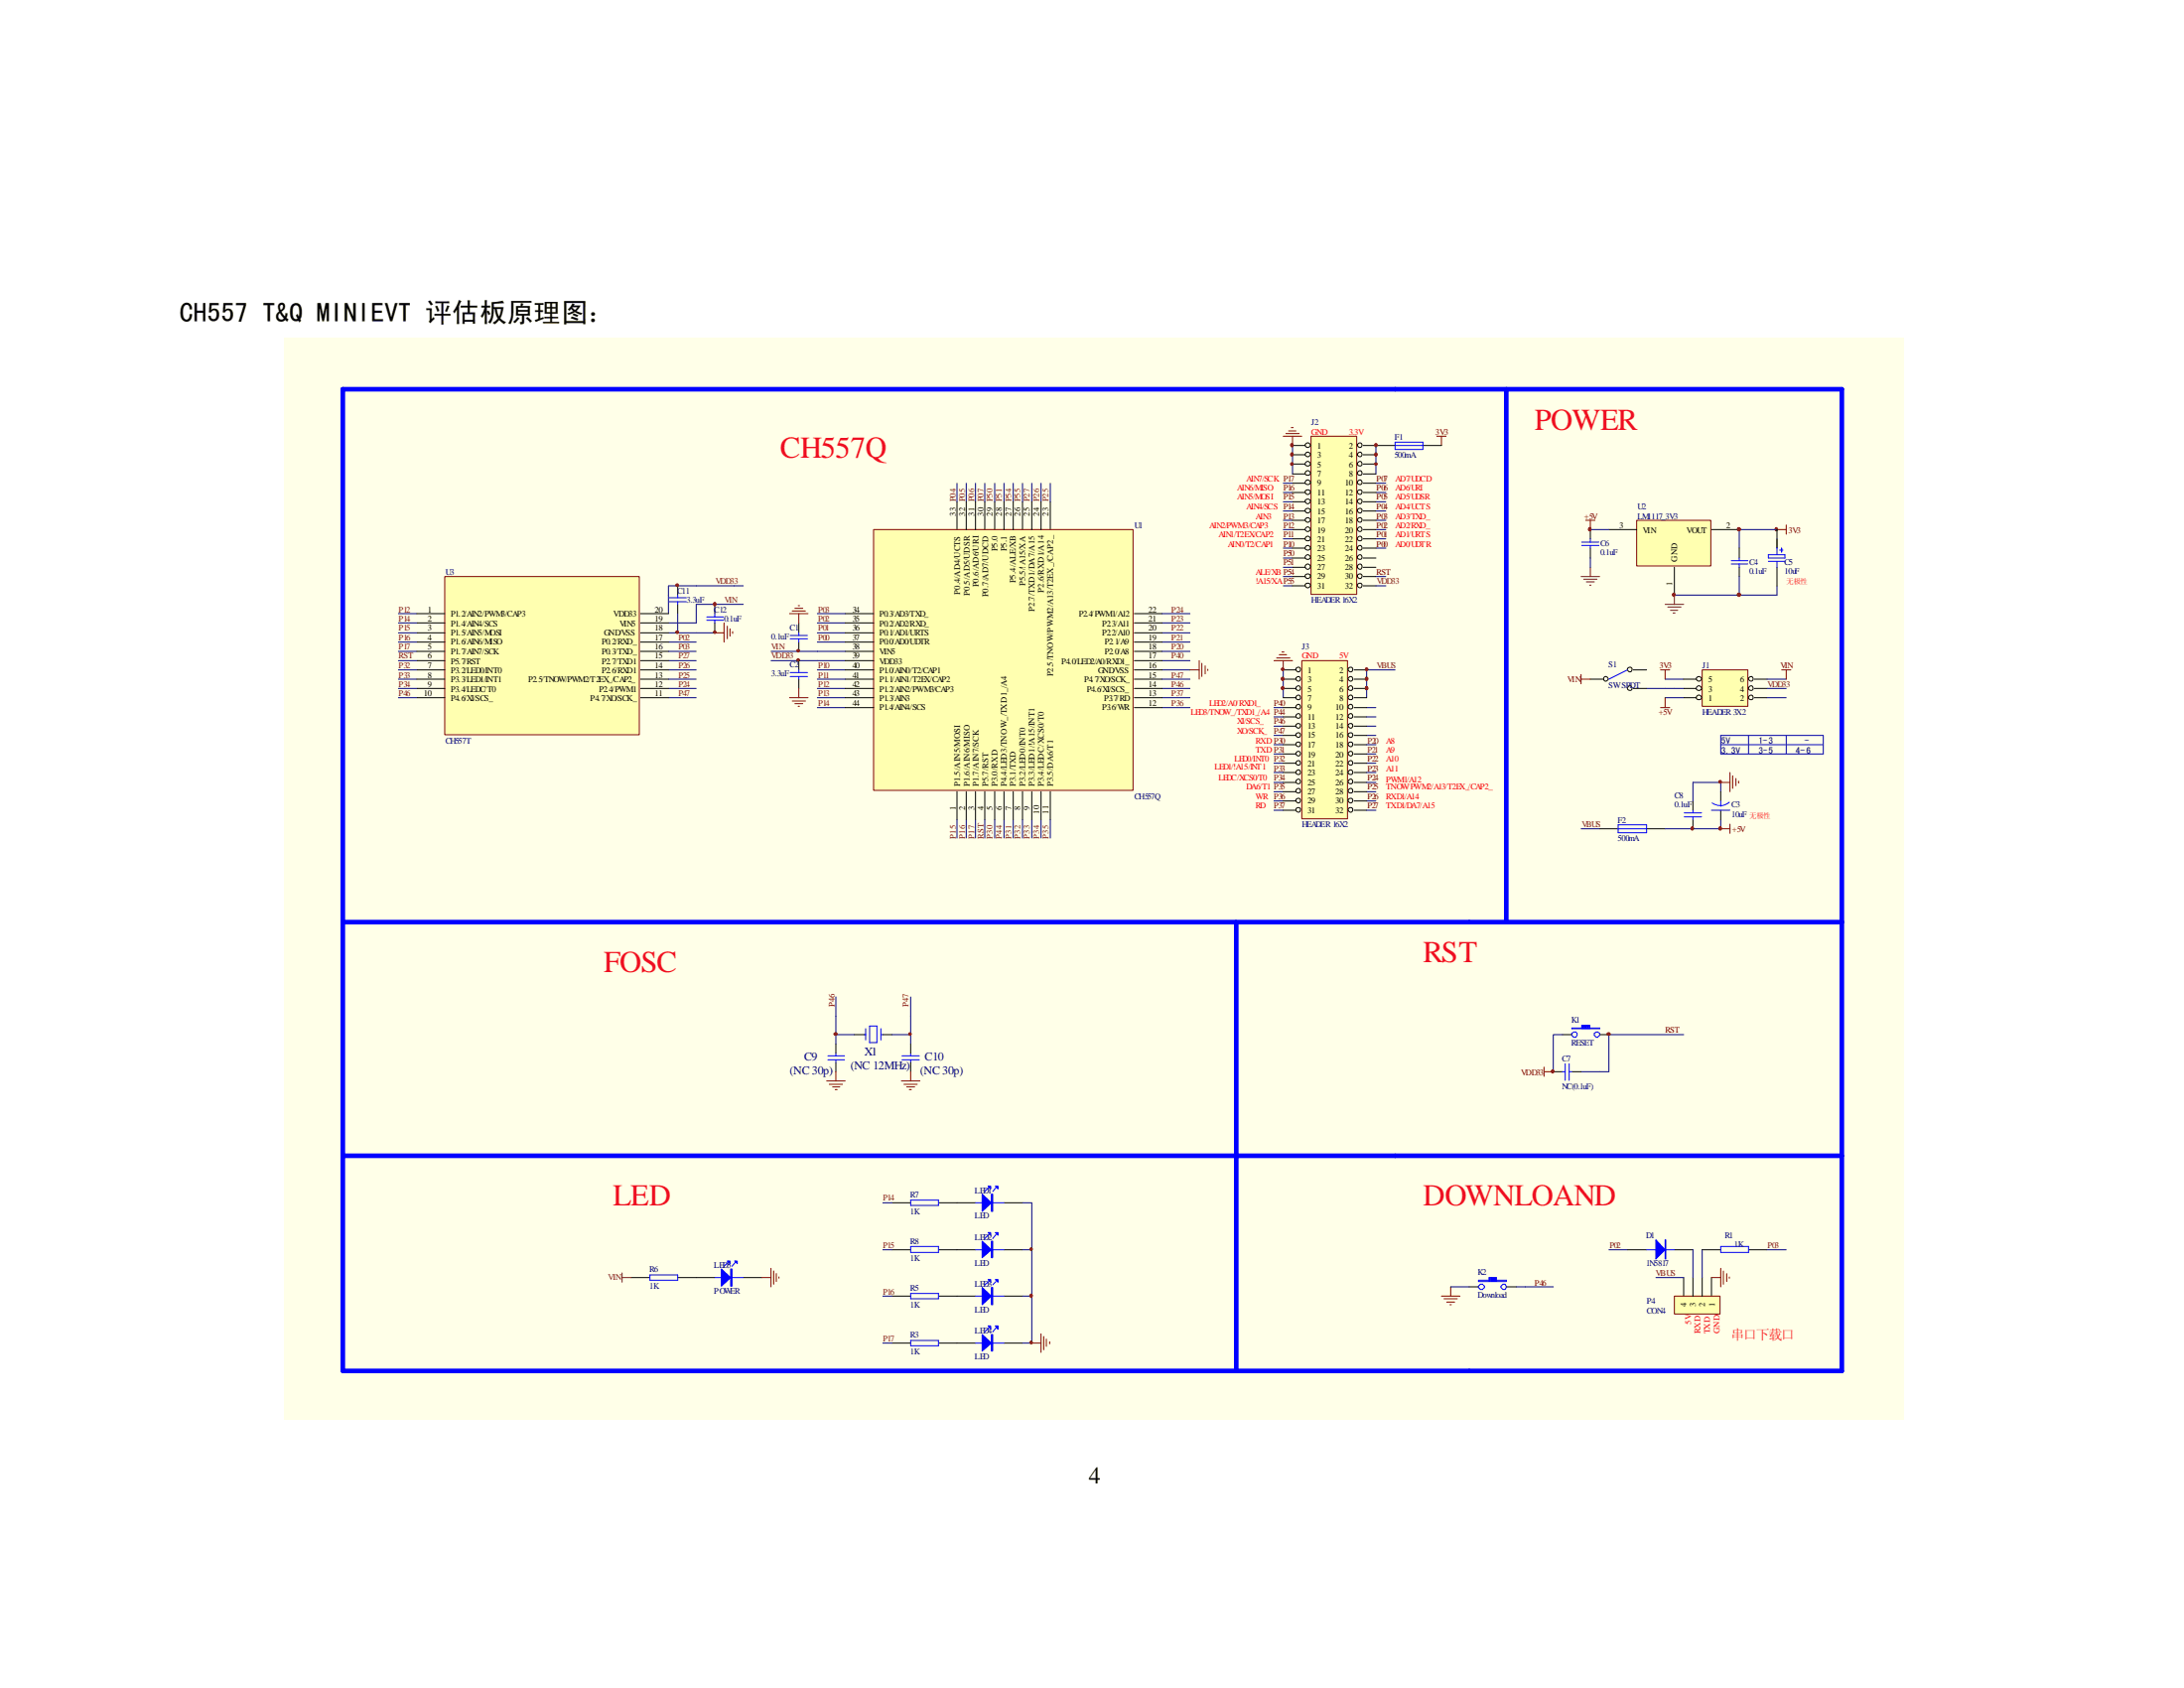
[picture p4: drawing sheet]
<svg xmlns="http://www.w3.org/2000/svg" width="279mm" height="216mm" viewBox="0 0 279 216" stroke-linecap="round" stroke-linejoin="round" font-family="sans-serif">
<path d="M36.4 43.1h207.2v138.5h-207.2z" fill-rule="evenodd" fill="#ffffe8"/>
<g fill="none" stroke="#000080" stroke-width=".13">
<path d="M104.6 78.5h3.5M104.6 79.7h3.5M122.4 61.8v2.4M123.6 61.8v2.4M124.8 61.8v2.4M126 61.8v2.4M127.3 61.8v2.4M128.4 61.8v2.4M129.6 61.8v2.4M130.8 61.8v2.4M132 61.8v2.4M133.2 61.8v2.4"/>
<path d="M134.4 61.8v2.4M148.7 78.5h3.5M148.7 79.7h3.5M98.6 84.5h9.5M98.6 83.3h9.5M104.6 88.1h3.5M104.6 85.7h3.5M104.6 80.9h3.5M104.6 82.1h3.5M104.6 86.9h3.5M104.6 89.2h3.5M104.6 90.5h3.5"/>
<path d="M148.7 88.1h3.5M148.7 85.7h3.5M148.7 80.9h3.5M148.7 82.1h3.5M148.7 86.9h3.5M148.7 89.2h3.5M148.7 90.5h3.5M148.7 84.5h3.5M148.7 83.3h3.5M122.4 104.8v2.4M123.6 104.8v2.4M124.8 104.8v2.4"/>
<path d="M126 104.8v2.4M127.3 104.8v2.4M128.4 104.8v2.4M129.6 104.8v2.4M130.8 104.8v2.4M132 104.8v2.4M133.2 104.8v2.4M134.4 104.8v2.4"/>
</g>
<g fill="none" stroke="#000" stroke-width=".13">
<path d="M102.2 79.7v1.2M102.2 82.1v1.2M102.2 84.5v1.2M102.2 86.9v1.2M204.6 106h2.4M210.7 106h2.3M216.6 102.4v1.2M216.6 104.8v1.2M106.9 133.5v1.2M106.9 135.9v1.2M109.3 132.3h1.3M112.9 132.3h1.2"/>
<path d="M116.5 133.5v1.2M116.5 135.9v1.2"/>
</g>
<g fill="none" stroke="#00f" stroke-width=".13">
<path d="M101.1 81.7h2.2M101.1 81.3h2.2M101.1 86.5h2.2M101.1 86h2.2M102.2 80.9v.4M102.2 81.7v.4M102.2 85.7v.3M102.2 86.5v.4M207 105.5h3.7v1h-3.7zM207 106h3.7M215.5 104h2.2M215.5 104.5h2.2"/>
<path d="M216.6 103.6v.4M216.6 104.5v.3M105.9 135.6h2.1M105.9 135h2.1M106.9 134.7v.3M106.9 135.6v.3M110.6 132.3h.1M110.7 131.6v1.4M111.3 131.2h.9v2.1h-.9zM112.7 131.6v1.4M112.7 132.3h.2M115.4 135.6h2.2"/>
<path d="M115.4 135h2.2M116.5 134.7v.3M116.5 135.6v.3"/>
</g>
<g fill="none" stroke="#800000" stroke-width=".13">
<path d="M101 78.5h2.4M101.3 78.1h1.7M101.7 77.8h1M102.1 77.5h.2M102.2 78.5v1.2M202.9 66.5h1.1M203.5 66.5v1.2M101 89.2h2.4M101.3 89.7h1.7M101.7 90h1M102.1 90.3h.2M102.2 88.1v1.1"/>
<path d="M152.2 85.7h1.2M153.4 84.5v2.4M153.8 84.8v1.7M154.2 85.2v1M154.5 85.6v.2M105.7 138.3h2.4M106.1 138.7h1.7M106.5 139h.9M106.8 139.4h.3M106.9 137.1v1.2M115.3 138.3h2.4M115.7 138.7h1.6"/>
<path d="M116 139h1M116.3 139.4h.3M116.5 137.1v1.2"/>
</g>
<path d="M209.4 66.5h9.5v5.9h-9.5z" fill-rule="evenodd" fill="#ffffb0" stroke="#800000" stroke-width=".13"/>
<g fill="none" stroke="#000" stroke-width=".13">
<path d="M203.5 67.7v1.2M203.5 70.1v1.3M205.8 67.7h3.6M214.2 72.6v3.5M218.9 67.7h3.6M222.5 70.1v1.3M222.5 72.6v1.1M198.7 137.1h1.2M199.9 132.3h1.2M201.1 137.1h1.2M204.6 132.3h1.2M114.1 159.9h2.4"/>
<path d="M114.1 153.8h2.4M120.1 159.9h4.7M120.1 153.8h4.7M128.4 159.9h2.4M128.4 153.8h2.4M80.8 163.4h2.3M86.7 163.4h4.7M95.1 163.4h2.4M114.1 171.8h2.4M114.1 165.8h2.4M120.1 171.8h4.7M120.1 165.8h4.7"/>
<path d="M128.4 171.8h2.4M128.4 165.8h2.4"/>
</g>
<g fill="none" stroke="#000080" stroke-width=".13">
<path d="M203.5 67.7h2.3M203.5 71.4v1.2M214.2 76.1h13.1M222.5 73.7v2.4M227.3 67.7h-4.8v2.4M213 89.2h2.4M213 88.1h2.4M213 86.9h2.4M106.9 130v2.3M109.3 132.3h-2.4v1.2M114.1 132.3h2.4v1.2M116.5 130v2.3"/>
<path d="M199.9 132.3h-1.2v4.8M215.4 132.3h-9.6v4.8h-3.5M130.8 153.8h1.2M130.8 159.9h1.2M130.8 165.8h1.2M130.8 171.8h1.2"/>
</g>
<g fill="none" stroke="#00f" stroke-width=".13">
<path d="M202.4 69.8h2.2M202.4 69.3h2.2M203.5 68.9v.4M203.5 69.8v.3M221.5 72.1h2.1M221.5 71.7h2.1M222.5 71.4v.3M222.5 72.1v.5M199.9 137.1h.3M200.2 136.1v2.1M200.7 137.1h.4M200.7 136.1v2.1"/>
<path d="M201.1 131.5h3.5v.1h-3.5zM201.1 132.2l.2-.2h.3l.2 .2v.2l-.2 .3h-.3l-.2-.3zM202.4 131.6v-.5h1v.5M202.4 131.3h1M202.4 131.2h1M202.5 131.1v.5M202.6 131.1v.5M202.8 131.1v.5M202.9 131.1v.5M203.1 131.1v.5M203.2 131.1v.5M204 132.2l.4-.2 .2 .2v.2l-.2 .3h-.2l-.2-.3z"/>
<path d="M116.5 153.5h3.6v.7h-3.6zM116.5 159.4h3.6v.8h-3.6zM124.8 159.9h3.6M124.8 153.8h3.6M126.5 157.9l-.5 .5M126.5 151.9l-.5 .5M127.4 157.9l-.4 .5M127.4 151.9l-.4 .5M83.1 163.1h3.6v.6h-3.6zM91.4 163.4h3.7M93.1 161.5l-.5 .5M94.1 161.5l-.5 .5"/>
<path d="M116.5 165.4h3.6v.7h-3.6zM116.5 171.4h3.6v.7h-3.6zM124.8 171.8h3.6M124.8 165.8h3.6M126.5 169.8l-.5 .5M126.5 163.9l-.5 .4M127.4 169.8l-.4 .5M127.4 163.9l-.4 .4"/>
</g>
<path d="M202.3 73.7h2.3M202.6 74.1h1.7M202.9 74.4h1.1M203.4 74.8h.1M203.5 72.6v1.1M213 77.3h2.4M213.4 77.6h1.7M213.7 78.1h.9M214 78.4h.3M214.2 76.1v1.2M79.6 162.8v1.2M79.6 163.4h1.2" fill="none" stroke="#781915" stroke-width=".13"/>
<path d="M227.1 67.5h.3v.3h-.3z" fill-rule="evenodd" fill="#800000" stroke="#800000" stroke-width=".13"/>
<g fill="none" stroke="#800000" stroke-width=".13">
<path d="M227.3 67.7h1.2M228.5 67.1v1.2M212.4 85.7h1.2M212.4 90.5h1.2M213 85.7v1.2M213 89.2v1.3M197.5 136.5v1.2M197.5 137.1h1.2M97.5 163.4h1.1M98.6 162.2v2.4M99 162.6v1.7M99.3 162.9v1"/>
<path d="M99.7 163.3v.2"/>
</g>
<g fill="#00f" stroke="#00f" stroke-width=".13">
<path d="M125.6 170.7l1.2 1.1-1.2 1z" fill-rule="evenodd"/>
<path d="M126.8 170.7h.2v2.1h-.2z" fill-rule="evenodd"/>
<path d="M127.3 169.6h.4v.4z" fill-rule="evenodd"/>
<path d="M126.4 169.6h.3v.4z" fill-rule="evenodd"/>
<path d="M125.6 164.7l1.2 1.1-1.2 1.1z" fill-rule="evenodd"/>
<path d="M126.8 164.7h.2v2.2h-.2z" fill-rule="evenodd"/>
<path d="M127.3 163.7h.4v.3z" fill-rule="evenodd"/>
<path d="M126.4 163.7h.3v.3z" fill-rule="evenodd"/>
<path d="M125.6 158.8l1.2 1.1-1.2 1z" fill-rule="evenodd"/>
<path d="M126.8 158.8h.2v2.1h-.2z" fill-rule="evenodd"/>
<path d="M127.3 157.6h.4v.4z" fill-rule="evenodd"/>
<path d="M126.4 157.6h.3v.4z" fill-rule="evenodd"/>
<path d="M125.6 152.7l1.2 1.1-1.2 1.1z" fill-rule="evenodd"/>
<path d="M126.8 152.7h.2v2.2h-.2z" fill-rule="evenodd"/>
<path d="M127.3 151.7h.4v.4z" fill-rule="evenodd"/>
<path d="M126.4 151.7h.3v.4z" fill-rule="evenodd"/>
<path d="M92.3 162.3l1.2 1.1-1.2 1.1z" fill-rule="evenodd"/>
<path d="M93.5 162.3h.1v2.2h-.1z" fill-rule="evenodd"/>
<path d="M94 161.3h.3v.3z" fill-rule="evenodd"/>
<path d="M93 161.3h.4v.3z" fill-rule="evenodd"/>
</g>
<path d="M43.9 117.9h144.1" fill="none" stroke="#00f" stroke-width=".59"/>
<path d="M217.8 85.7h5.8v4.6h-5.8z" fill-rule="evenodd" fill="#ffffb0" stroke="#800000" stroke-width=".13"/>
<g fill="none" stroke="#000" stroke-width=".13">
<path d="M203.5 86.9h1.6M209 88.1h1.7M209 85.7h1.7M215.4 89.2h1.6M215.4 88.1h1.6M215.4 86.9h1.6M224.5 89.2h1.6M224.5 88.1h1.6M224.5 86.9h1.6M188 164.6h1.1M192.7 164.6h1.3"/>
<circle cx="205.4" cy="86.8" r=".3"/>
<circle cx="208.5" cy="85.6" r=".29"/>
<circle cx="208.5" cy="88" r=".29"/>
<circle cx="217.4" cy="89.2" r=".32"/>
<circle cx="217.4" cy="88" r=".32"/>
<circle cx="217.4" cy="86.8" r=".31"/>
<circle cx="224" cy="89.2" r=".29"/>
<circle cx="224" cy="88" r=".29"/>
<circle cx="224" cy="86.8" r=".29"/>
</g>
<path d="M226.1 88.1h2.4M226.1 89.2h2.4M226.1 86.9h2.4M202.3 106h2.3M213 106h7.1M220.1 100.1h-3.5v2.3M106.9 127.5v2.5M116.5 127.5v2.5M185.6 164.6h2.4M194 164.6h4.7" fill="none" stroke="#000080" stroke-width=".13"/>
<path d="M220.1 94.1h13.2v2.3h-13.2zM220.1 95.2h13.2M223.7 94.1v2.3M228.5 94.1v2.3" fill="none" stroke="#0000b4" stroke-width=".13"/>
<g fill="none" stroke="#800000" stroke-width=".13">
<path d="M202.3 86.3v1.2M202.3 86.9h1.2M221.3 98.8v2.5M221.7 99.2v1.6M222.1 99.6v.9M222.4 99.9v.3M227.9 85.7h1.2M228.5 85.7v1.2M220.1 100.1h1.2M220.1 106h1.2M221.3 105.4v1.2M184.4 165.8h2.4"/>
<path d="M184.7 166.1h1.7M185.1 166.5h1M185.5 166.9h.2M185.6 164.6v1.2"/>
</g>
<g fill="none" stroke="#00f" stroke-width=".13">
<path d="M208.2 85.7l-2.4 1.2M189.1 163.7h3.6v.2h-3.6zM189.1 164.5l.3-.2h.3l.2 .2v.2l-.2 .2h-.3l-.3-.2zM190.5 163.9v-.5h.9v.5M190.5 163.7h.9M190.5 163.5h.9M190.6 163.4v.5M190.8 163.4v.5M190.9 163.4v.5M191.1 163.4v.5M191.2 163.4v.5M191.3 163.4v.5"/>
<path d="M192.3 164.3h.2l.2 .2-.2 .4h-.2l-.3-.2v-.2z"/>
</g>
<path d="M43.9 49.8v125.5h144.1M43.9 147.8h134.6" fill="none" stroke="#00f" stroke-width=".59"/>
<path d="M214.2 165.8h5.8v2.3h-5.8z" fill-rule="evenodd" fill="#ffffb0" stroke="#800000" stroke-width=".13"/>
<path d="M176 57h2.5M182 57h2.4M208.2 159.9h2.5M214.2 159.9h2.4M217.8 159.9h2.3M223.7 159.9h2.4M215.4 163.4v2.4M216.6 163.4v2.4M217.8 163.4v2.4M218.9 163.4v2.4" fill="none" stroke="#000" stroke-width=".13"/>
<path d="M178.5 56.6h3.5v.9h-3.5zM178.5 57h3.5M210.7 159.9h3.5M220.1 159.4h3.6v.8h-3.6z" fill="none" stroke="#00f" stroke-width=".13"/>
<g fill="#00f" stroke="#00f" stroke-width=".13">
<path d="M213 158.6h.1v2.4h-.1z" fill-rule="evenodd"/>
<path d="M211.8 158.6l1.2 1.3-1.2 1.1z" fill-rule="evenodd"/>
</g>
<g fill="none" stroke="#800000" stroke-width=".13">
<path d="M164.2 55.8h2.3M164.5 55.5h1.7M164.8 55.1h1M165.2 54.7h.2M165.4 55.8v1.2M183.8 55.8h1.2M184.4 55.8v1.2M163 84.5h2.4M163.3 84.2h1.7M163.7 83.7h.9M164 83.4h.3M164.2 84.5v1.2"/>
<path d="M132 171.8h1.2M133.2 170.6v2.4M133.5 170.9v1.7M133.9 171.3v.9M134.3 171.6v.3M218.9 163.4h1.2M220.1 162.2v2.4M220.5 162.6v1.7M220.9 162.9v1M221.2 163.3v.2"/>
</g>
<g fill="none" stroke="#000080" stroke-width=".13">
<path d="M165.4 57v3.6M176 57v3.6M164.2 73.7h1.2M164.2 71.4h1.2M164.2 72.6h1.2M164.2 74.9h1.2M164.2 61.8h1.2M164.2 63h1.2M164.2 64.2h1.2M164.2 65.4h1.2M164.2 66.5h1.2M164.2 67.7h1.2"/>
<path d="M164.2 68.9h1.2M164.2 70.1h1.2M176 73.7h1.3M176 61.8h1.3M176 63h1.3M176 64.2h1.3M176 65.4h1.3M176 66.5h1.3M176 67.7h1.3M176 68.9h1.3M176 70.1h1.3M163 90.5h1.2"/>
<path d="M163 91.7h1.2M163 92.9h1.2M163 94.1h1.2M163 98.8h1.2M163 97.6h1.2M163 96.4h1.2M163 95.2h1.2M164.2 85.7v3.5M174.8 90.5h1.2M174.8 91.7h1.2M174.8 92.9h1.2M174.8 94.1h1.2"/>
<path d="M174.8 98.8h1.2M174.8 97.6h1.2M174.8 96.4h1.2M174.8 95.2h1.2M178.5 85.7h-3.7v3.5M163 103.6h1.2M163 102.4h1.2M163 101.3h1.2M163 100.1h1.2M174.8 103.6h1.2M174.8 102.4h1.2M174.8 101.3h1.2"/>
<path d="M174.8 100.1h1.2M112.9 159.9h1.2M112.9 153.8h1.2M132 153.8v18M205.8 159.9h2.4M216.6 159.9v3.5M217.8 159.9v3.5M226.1 159.9h2.4M112.9 165.8h1.2M112.9 171.8h1.2M211.8 163.4h3.6"/>
</g>
<path d="M43.9 49.8h191.7v125.5h-47.6M192.7 49.8v68.1M158.2 117.9v57.4M188 117.9h47.6M178.5 147.8h57.1" fill="none" stroke="#00f" stroke-width=".59"/>
<path d="M167.7 55.8h5.9v20.2h-5.9z" fill-rule="evenodd" fill="#ffffb0" stroke="#800000" stroke-width=".13"/>
<g fill="none" stroke="#000" stroke-width=".13">
<path d="M165.4 57h1.6M165.4 58.2h1.6M165.4 59.4h1.6M174.4 57h1.6M174.4 58.2h1.6M174.4 59.4h1.6M165.4 60.6h1.6M165.4 61.8h1.6M165.4 63h1.6M165.4 64.2h1.6M165.4 65.4h1.6M165.4 66.5h1.6"/>
<path d="M165.4 67.7h1.6M165.4 68.9h1.6M165.4 70.1h1.6M165.4 71.4h1.6M165.4 72.6h1.6M165.4 73.7h1.6M165.4 74.9h1.6M174.4 60.6h1.6M174.4 61.8h1.6M174.4 63h1.6M174.4 64.2h1.6M174.4 65.4h1.6"/>
<path d="M174.4 66.5h1.6M174.4 67.7h1.6M174.4 68.9h1.6M174.4 70.1h1.6M174.4 71.4h1.6M174.4 72.6h1.6M174.4 73.7h1.6M174.4 74.9h1.6"/>
<circle cx="167.3" cy="59.3" r=".32"/>
<circle cx="167.3" cy="56.9" r=".31"/>
<circle cx="167.3" cy="58.1" r=".31"/>
<circle cx="174" cy="58.1" r=".29"/>
<circle cx="174" cy="59.3" r=".29"/>
<circle cx="174" cy="56.9" r=".28"/>
<circle cx="167.3" cy="72.5" r=".33"/>
<circle cx="167.3" cy="73.7" r=".32"/>
<circle cx="167.3" cy="64.1" r=".32"/>
<circle cx="167.3" cy="74.9" r=".32"/>
<circle cx="167.3" cy="70.1" r=".32"/>
<circle cx="167.3" cy="62.9" r=".32"/>
<circle cx="167.3" cy="71.3" r=".32"/>
<circle cx="167.3" cy="61.7" r=".32"/>
<circle cx="167.3" cy="68.9" r=".32"/>
<circle cx="167.3" cy="65.3" r=".32"/>
<circle cx="167.3" cy="60.5" r=".32"/>
<circle cx="167.3" cy="67.7" r=".31"/>
<circle cx="167.3" cy="66.5" r=".31"/>
<circle cx="173.9" cy="72.5" r=".31"/>
<circle cx="174" cy="67.7" r=".29"/>
<circle cx="174" cy="73.7" r=".29"/>
<circle cx="174" cy="64.1" r=".29"/>
<circle cx="174" cy="74.9" r=".29"/>
<circle cx="174" cy="70.1" r=".29"/>
<circle cx="174" cy="61.7" r=".29"/>
<circle cx="174" cy="68.9" r=".29"/>
<circle cx="174" cy="65.3" r=".29"/>
<circle cx="174" cy="71.3" r=".29"/>
<circle cx="174" cy="62.9" r=".29"/>
<circle cx="174" cy="60.5" r=".29"/>
<circle cx="174" cy="66.5" r=".28"/>
</g>
<path d="M166.5 84.5h5.9v20.2h-5.9z" fill-rule="evenodd" fill="#ffffb0" stroke="#800000" stroke-width=".13"/>
<g fill="none" stroke="#000" stroke-width=".13">
<path d="M164.2 85.7h1.6M164.2 86.9h1.6M164.2 88.1h1.6M164.2 89.2h1.6M164.2 90.5h1.6M164.2 91.7h1.6M164.2 92.9h1.6M164.2 94.1h1.6M164.2 95.2h1.6M164.2 96.4h1.6M164.2 97.6h1.6M164.2 98.8h1.6"/>
<path d="M173.2 85.7h1.6M173.2 86.9h1.6M173.2 88.1h1.6M173.2 89.2h1.6M173.2 90.5h1.6M173.2 91.7h1.6M173.2 92.9h1.6M173.2 94.1h1.6M173.2 95.2h1.6M173.2 96.4h1.6M173.2 97.6h1.6M173.2 98.8h1.6"/>
<path d="M164.2 100.1h1.6M164.2 101.3h1.6M164.2 102.4h1.6M164.2 103.6h1.6M173.2 100.1h1.6M173.2 101.3h1.6M173.2 102.4h1.6M173.2 103.6h1.6"/>
<circle cx="166.1" cy="97.6" r=".29"/>
<circle cx="166.1" cy="90.4" r=".29"/>
<circle cx="166.1" cy="100" r=".29"/>
<circle cx="166.1" cy="92.8" r=".29"/>
<circle cx="166.1" cy="85.6" r=".29"/>
<circle cx="166.1" cy="89.2" r=".29"/>
<circle cx="166.1" cy="98.8" r=".29"/>
<circle cx="166.1" cy="91.6" r=".29"/>
<circle cx="166.1" cy="95.2" r=".29"/>
<circle cx="166.1" cy="88" r=".29"/>
<circle cx="166.1" cy="94" r=".29"/>
<circle cx="166.1" cy="86.8" r=".29"/>
<circle cx="166.1" cy="96.4" r=".28"/>
<circle cx="172.8" cy="97.6" r=".29"/>
<circle cx="172.8" cy="90.4" r=".29"/>
<circle cx="172.8" cy="100" r=".29"/>
<circle cx="172.8" cy="92.8" r=".29"/>
<circle cx="172.8" cy="89.2" r=".29"/>
<circle cx="172.8" cy="91.6" r=".29"/>
<circle cx="172.8" cy="98.8" r=".29"/>
<circle cx="172.8" cy="85.6" r=".29"/>
<circle cx="172.8" cy="95.2" r=".29"/>
<circle cx="172.8" cy="94" r=".29"/>
<circle cx="172.8" cy="88" r=".29"/>
<circle cx="172.8" cy="86.8" r=".29"/>
<circle cx="172.8" cy="96.4" r=".28"/>
<circle cx="166.1" cy="103.6" r=".29"/>
<circle cx="166.1" cy="102.4" r=".29"/>
<circle cx="166.1" cy="101.1" r=".29"/>
<circle cx="172.8" cy="103.6" r=".29"/>
<circle cx="172.8" cy="102.4" r=".29"/>
<circle cx="172.8" cy="101.1" r=".29"/>
</g>
<path d="M176 74.9h1.3M227.3 68.9v1.2M227.3 74.9v1.2M210.7 88.1h2.3M220.1 100.1v1.2M220.1 104.8v1.2" fill="none" stroke="#000080" stroke-width=".13"/>
<g fill="#800000" stroke="#800000" stroke-width=".13">
<path d="M198.5 136.9l.1-.1 .1 .1v.3h-.2z" fill-rule="evenodd"/>
<path d="M205.6 132.1h.3v.3h-.3v-.2z" fill-rule="evenodd"/>
<path d="M106.7 132.1h.4v.3h-.4v-.2z" fill-rule="evenodd"/>
<path d="M131.8 165.6l.1-.1 .2 .2-.2 .2h-.1z" fill-rule="evenodd"/>
<path d="M165.2 56.8l.1-.1 .1 .2-.1 .3-.1-.1z" fill-rule="evenodd"/>
<path d="M175.9 56.8l.1-.1 .2 .2-.2 .3-.1-.1z" fill-rule="evenodd"/>
<path d="M165.2 58h.2v.3h-.2z" fill-rule="evenodd"/>
<path d="M175.9 58h.2v.3h-.2z" fill-rule="evenodd"/>
<path d="M174.7 85.5h.3v.2h-.3z" fill-rule="evenodd"/>
<path d="M164 86.7l.1-.1 .2 .2-.2 .2h-.1z" fill-rule="evenodd"/>
<path d="M174.7 86.7h.3v.3h-.3z" fill-rule="evenodd"/>
<path d="M164 87.9h.2v.3h-.2z" fill-rule="evenodd"/>
<path d="M174.7 87.9h.3v.3h-.3z" fill-rule="evenodd"/>
<path d="M203.3 67.5h.2v.3h-.2z" fill-rule="evenodd"/>
<path d="M214 75.9h.1l.2 .1-.2 .3-.1-.1z" fill-rule="evenodd"/>
<path d="M222.3 67.5h.3l.1 .2-.1 .1h-.3z" fill-rule="evenodd"/>
<path d="M222.3 75.9h.3v.3l-.2 .1-.2-.3z" fill-rule="evenodd"/>
<path d="M216.4 105.8l.1-.1 .2 .2-.2 .3-.1-.1z" fill-rule="evenodd"/>
<path d="M219.9 105.8h.3v.3h-.3z" fill-rule="evenodd"/>
<path d="M219.9 99.9h.3v.2h-.3z" fill-rule="evenodd"/>
<circle cx="102.1" cy="83.2" r=".17"/>
<circle cx="102.1" cy="84.4" r=".17"/>
<circle cx="116.4" cy="132.2" r=".17"/>
<circle cx="131.9" cy="159.8" r=".17"/>
<circle cx="131.9" cy="171.7" r=".17"/>
<circle cx="165.3" cy="59.3" r=".17"/>
<circle cx="176" cy="59.3" r=".17"/>
<circle cx="164.1" cy="85.6" r=".17"/>
</g>
<path d="M111.8 67.7h33.1v33.4h-33.1z" fill-rule="evenodd" fill="#ffffb0" stroke="#800000" stroke-width=".13"/>
<g fill="none" stroke="#000" stroke-width=".13">
<path d="M86.7 74.9v1.2M86.7 77.3v1.2M91.4 77.3v1.2M91.4 79.7v1.2M108.1 79.7h3.7M108.1 78.5h3.7M122.4 64.2v3.5M123.6 64.2v3.5M124.8 64.2v3.5M126 64.2v3.5M127.3 64.2v3.5M128.4 64.2v3.5"/>
<path d="M129.6 64.2v3.5M130.8 64.2v3.5M132 64.2v3.5M133.2 64.2v3.5M134.4 64.2v3.5M145.1 79.7h3.6M145.1 78.5h3.6M227.3 67.7v2.4M227.3 72.6v2.3M108.1 90.5h3.7M108.1 89.2h3.7M108.1 88.1h3.7"/>
<path d="M108.1 86.9h3.7M108.1 85.7h3.7M108.1 84.5h3.7M108.1 83.3h3.7M108.1 82.1h3.7M108.1 80.9h3.7M145.1 90.5h3.6M145.1 89.2h3.6M145.1 88.1h3.6M145.1 86.9h3.6M145.1 85.7h3.6M145.1 84.5h3.6"/>
<path d="M145.1 83.3h3.6M145.1 82.1h3.6M145.1 80.9h3.6M122.4 101.3v3.5M123.6 101.3v3.5M124.8 101.3v3.5M126 101.3v3.5M127.3 101.3v3.5M128.4 101.3v3.5M129.6 101.3v3.5M130.8 101.3v3.5M132 101.3v3.5"/>
<path d="M133.2 101.3v3.5M134.4 101.3v3.5M220.1 101.3v1.1M220.1 103.6v1.2"/>
</g>
<g fill="none" stroke="#00f" stroke-width=".13">
<path d="M85.6 77h2.2M85.6 76.5h2.2M86.7 76.1v.4M86.7 77v.3M90.4 79.3h2.1M90.4 78.9h2.1M91.4 78.5v.4M91.4 79.3v.4M226.2 71h2.1v.4h-2.1zM226.2 71.8h2.1M227.3 70.1v.9M227.3 71.8v.8"/>
<path d="M227.7 70.4h.4M227.9 70.1v.5M218.9 103.6h2.4M220.1 102.4v.7M221.2 102.6a1.78 1.78 0 0 1-2.2 .1"/>
</g>
<g fill="none" stroke="#000080" stroke-width=".13">
<path d="M51 78.5h2.3M51 79.7h2.3M86.7 78.5v2.4M95.1 74.9h-9.6v3.6M95.1 77.3h-6v2.4h-3.6M51 89.2h2.3M51 82.1h2.3M51 83.3h2.3M51 80.9h2.3M51 84.5h2.3M51 85.7h2.3M51 86.9h2.3"/>
<path d="M51 88.1h2.3M85.5 89.2h3.6M85.5 82.1h3.6M85.5 83.3h3.6M85.5 80.9h5.9M85.5 84.5h3.6M85.5 85.7h3.6M85.5 86.9h3.6M85.5 88.1h3.6"/>
</g>
<path d="M92.6 79.7v2.4M91.4 80.9h1.2M93 80.1v1.6M93.4 80.4v1M93.7 80.8v.2" fill="none" stroke="#800000" stroke-width=".13"/>
<g fill="#800000" stroke="#800000" stroke-width=".13">
<path d="M91.3 77.1l.1-.1 .2 .1v.3h-.3z" fill-rule="evenodd"/>
<path d="M86.5 74.7h.3v.3h-.3z" fill-rule="evenodd"/>
<path d="M86.5 80.7h.3v.3h-.3z" fill-rule="evenodd"/>
<circle cx="91.4" cy="80.9" r=".17"/>
</g>
<path d="M56.9 73.7h24.9v20.3h-24.9z" fill-rule="evenodd" fill="#ffffb0" stroke="#800000" stroke-width=".13"/>
<g fill="none" stroke="#000" stroke-width=".13">
<path d="M53.3 79.7h3.6M53.3 78.5h3.6M82 79.7h3.5M82 78.5h3.5M53.3 80.9h3.6M53.3 82.1h3.6M53.3 83.3h3.6M53.3 84.5h3.6M53.3 85.7h3.6M53.3 86.9h3.6M53.3 89.2h3.6M53.3 88.1h3.6"/>
<path d="M82 80.9h3.5M82 82.1h3.5M82 83.3h3.5M82 84.5h3.5M82 85.7h3.5M82 86.9h3.5M82 89.2h3.5M82 88.1h3.5"/>
</g>
<g font-size="3.9" fill="#ed0e22">
<text x="99.8" y="58.5">CH557Q</text>
<text x="196.3" y="54.9">POWER</text>
<text x="77.2" y="124.3">FOSC</text>
<text x="182" y="123">RST</text>
<text x="78.4" y="154.2">LED</text>
<text x="182" y="154.2">DOWNLOAND</text>
</g>
<text font-size="3.5" x="22.9" y="41.1">CH557 T&amp;Q MINIEVT 评估板原理图：</text>
<text font-size="3" x="139.3" y="189.7">4</text>
<text font-size="1.8" fill="#ed0e22" x="221.4" y="171.4">串口下载口</text>
<g font-size="1.5" fill="#000080">
<text x="101" y="137.4">(NC30p)</text>
<text x="102.9" y="135.6">C9</text>
<text x="108.8" y="136.8">(NC 12MHz)</text>
<text x="110.6" y="135">X1</text>
<text x="117.7" y="137.4">(NC30p)</text>
<text x="118.3" y="135.6">C10</text>
</g>
<g font-size="1.2" fill="#000080">
<text x="220.2" y="95.2">5V</text>
<text x="225" y="95.2">1-3</text>
<text x="230.9" y="95.2">-</text>
<text x="220.2" y="96.4">3.3V</text>
<text x="225" y="96.4">3-5</text>
<text x="229.7" y="96.4">4-6</text>
</g>
<g font-size="1.1" fill="#000080">
<text x="167.7" y="54.4">J2</text>
<text x="178.4" y="56.2">F1</text>
<text x="178.4" y="58.6">500mA</text>
<text x="209.5" y="65.2">U2</text>
<text x="145.1" y="67.6">U1</text>
<text x="204.7" y="69.8">C6</text>
<text x="204.7" y="71">0.1uF</text>
<text x="209.5" y="66.4">LM1117_3V3</text>
<text x="57" y="73.5">U3</text>
<text x="86.6" y="75.9">C11</text>
<text x="87.8" y="77.1">3.3uF</text>
<text x="167.7" y="77.1">HEADER 16X2</text>
<text x="223.8" y="72.2">C4</text>
<text x="223.8" y="73.4">0.1uF</text>
<text x="228.3" y="72.2">C5</text>
<text x="228.3" y="73.4">10uF</text>
<text x="91.4" y="78.3">C12</text>
<text x="92.6" y="79.5">0.1uF</text>
<text x="98.6" y="81.8">0.1uF</text>
<text x="101" y="80.6">C1</text>
<text x="166.5" y="83.1">J3</text>
<text x="98.6" y="86.5">3.3uF</text>
<text x="101" y="85.3">C2</text>
<text x="205.7" y="85.3">S1</text>
<text x="205.7" y="88">SWSPDT</text>
<text x="217.8" y="85.5">J1</text>
<text x="57" y="95.1">CH557T</text>
<text x="217.8" y="91.4">HEADER 3X2</text>
<text x="145.1" y="102.2">CH557Q</text>
<text x="166.5" y="105.8">HEADER 16X2</text>
<text x="206.9" y="105.2">F2</text>
<text x="206.9" y="107.6">500mA</text>
<text x="214.2" y="102.1">C8</text>
<text x="214.2" y="103.3">0.1uF</text>
<text x="221.5" y="103.3">C3</text>
<text x="221.5" y="104.5">10uF</text>
<text x="201" y="130.8">K1</text>
<text x="199.8" y="135.7">C7</text>
<text x="201" y="133.8">RESET</text>
<text x="199.8" y="139.3">NC(0.1uF)</text>
<text x="116.4" y="153.2">R7</text>
<text x="116.4" y="155.3">1K</text>
<text x="124.7" y="152.7">LED1</text>
<text x="124.7" y="155.9">LED</text>
<text x="116.4" y="159.1">R8</text>
<text x="116.4" y="161.3">1K</text>
<text x="124.7" y="158.7">LED2</text>
<text x="124.7" y="161.9">LED</text>
<text x="210.6" y="158.4">D1</text>
<text x="210.6" y="162">1N5817</text>
<text x="220.6" y="158.3">R1</text>
<text x="221.8" y="159.5">1K</text>
<text x="83.1" y="162.7">R6</text>
<text x="83.1" y="164.8">1K</text>
<text x="91.4" y="162.2">LED5</text>
<text x="91.4" y="165.4">POWER</text>
<text x="116.4" y="165.1">R5</text>
<text x="116.4" y="167.2">1K</text>
<text x="124.7" y="164.6">LED3</text>
<text x="124.7" y="167.9">LED</text>
<text x="189.1" y="163.1">K2</text>
<text x="189.1" y="166">Download</text>
<text x="210.7" y="166.8">P4</text>
<text x="210.7" y="168">CON4</text>
<text x="116.4" y="171.1">R3</text>
<text x="116.4" y="173.2">1K</text>
<text x="124.7" y="170.6">LED4</text>
<text x="124.7" y="173.8">LED</text>
</g>
<g font-size="1.1" fill="#f00">
<text x="167.7" y="55.6">GND</text>
<text x="172.6" y="55.6">3.3V</text>
<text x="158.2" y="63.9">AIN5/MOSI</text>
<text x="158.2" y="62.7">AIN6/MISO</text>
<text x="159.4" y="65.2">AIN4/SCS P14</text>
<text x="159.4" y="61.6">AIN7/SCK P17</text>
<text x="178.5" y="65.2">AD4/UCTS</text>
<text x="178.5" y="63.9">AD5/UDSR</text>
<text x="178.5" y="62.7">AD6/URI</text>
<text x="178.5" y="61.6">AD7/UDCD</text>
<text x="154.7" y="67.6">AIN2/PWM3/CAP3</text>
<text x="155.9" y="68.7">AIN1/T2EX/CAP2</text>
<text x="157.1" y="69.9">AIN0/T2/CAP1</text>
<text x="160.6" y="66.4">AIN3</text>
<text x="178.5" y="69.9">AD0/UDTR</text>
<text x="178.5" y="68.7">AD1/URTS</text>
<text x="178.5" y="67.6">AD2/RXD_</text>
<text x="178.5" y="66.4">AD3/TXD_</text>
<text x="160.6" y="73.5">ALE/XB P54</text>
<text x="160.6" y="74.7">!A15/XAP55</text>
<text x="166.5" y="84.2">GND</text>
<text x="171.4" y="84.2">5V</text>
<text x="152.3" y="91.4">LED3/TNOW_/TXD1_/A4 P44</text>
<text x="154.7" y="90.3">LED2/A0/RXD1_</text>
<text x="158.2" y="93.8">XO/SCK_</text>
<text x="158.2" y="92.6">XI/SCS_</text>
<text x="160.6" y="95.1">RXD P30</text>
<text x="177.3" y="95.1">A8</text>
<text x="155.4" y="98.5">LED1/!A15/INT1</text>
<text x="155.9" y="99.8">LEDC/XCS0/T0</text>
<text x="157.9" y="97.5">LED0/INT0 P32</text>
<text x="159.4" y="101">DA6/T1 P35</text>
<text x="160.6" y="96.3">TXD P31</text>
<text x="177.3" y="96.3">A9</text>
<text x="177.3" y="97.5">A10</text>
<text x="177.3" y="98.6">A11</text>
<text x="177.3" y="100.1">PWM1/A12</text>
<text x="177.3" y="101">TNOW/PWM2/A13/T2EX_/CAP2_</text>
<text x="160.6" y="102.2">WR P36</text>
<text x="160.6" y="103.4">RD</text>
<text x="177.3" y="102.2">RXD1/A14</text>
<text x="177.3" y="103.4">TXD1/DA7/A15</text>
<text x="216.3" y="169.4" transform="rotate(-90 216.3 169.4)">5V</text>
<text x="217.5" y="170.6" transform="rotate(-90 217.5 170.6)">RXD</text>
<text x="218.8" y="170.6" transform="rotate(-90 218.8 170.6)">TXD</text>
<text x="220" y="170.6" transform="rotate(-90 220 170.6)">GND</text>
</g>
<g font-size="1.1">
<text x="168.5" y="57.4">1</text>
<text x="168.5" y="58.6">3</text>
<text x="168.5" y="59.8">5</text>
<text x="172.6" y="57.4">2</text>
<text x="172.6" y="58.6">4</text>
<text x="172.6" y="59.8">6</text>
<text x="168.5" y="61">7</text>
<text x="168.5" y="62.1">9</text>
<text x="168.5" y="63.3">11</text>
<text x="168.5" y="64.5">13</text>
<text x="168.5" y="65.8">15</text>
<text x="172" y="62.1">10</text>
<text x="172" y="63.3">12</text>
<text x="172" y="64.5">14</text>
<text x="172" y="65.8">16</text>
<text x="172.6" y="61">8</text>
<text x="122.3" y="66" transform="rotate(-90 122.3 66)">33 P04</text>
<text x="123.4" y="66" transform="rotate(-90 123.4 66)">32 P05</text>
<text x="124.6" y="66" transform="rotate(-90 124.6 66)">31 P06</text>
<text x="125.8" y="66" transform="rotate(-90 125.8 66)">30 P07</text>
<text x="127" y="66" transform="rotate(-90 127 66)">29 P50</text>
<text x="127.6" y="70.5" transform="rotate(-90 127.6 70.5)">P5.0</text>
<text x="128.2" y="66" transform="rotate(-90 128.2 66)">28 P51</text>
<text x="128.8" y="70.5" transform="rotate(-90 128.8 70.5)">P5.1</text>
<text x="129.4" y="66" transform="rotate(-90 129.4 66)">27 P54</text>
<text x="130.6" y="66" transform="rotate(-90 130.6 66)">26 P55</text>
<text x="131.7" y="66" transform="rotate(-90 131.7 66)">25 P27</text>
<text x="132.9" y="66" transform="rotate(-90 132.9 66)">24 P26</text>
<text x="134.1" y="66" transform="rotate(-90 134.1 66)">23 P25</text>
<text x="168.5" y="67">17</text>
<text x="168.5" y="68.2">19</text>
<text x="168.5" y="69.3">21</text>
<text x="168.5" y="70.5">23</text>
<text x="168.5" y="71.7">25</text>
<text x="172" y="67">18</text>
<text x="172" y="68.2">20</text>
<text x="172" y="69.3">22</text>
<text x="172" y="70.5">24</text>
<text x="172" y="71.7">26</text>
<text x="207.2" y="67.6">3</text>
<text x="210.1" y="68.2">VIN</text>
<text x="214.5" y="71.9" transform="rotate(-90 214.5 71.9)">GND</text>
<text x="215.7" y="68.2">VOUT</text>
<text x="220.8" y="67.6">2</text>
<text x="122.9" y="76" transform="rotate(-90 122.9 76)">P0.4/AD4/UCTS</text>
<text x="124" y="76.2" transform="rotate(-90 124 76.2)">P0.5/AD5/UDSR</text>
<text x="125.2" y="75.1" transform="rotate(-90 125.2 75.1)">P0.6/AD6/URI</text>
<text x="126.4" y="76.4" transform="rotate(-90 126.4 76.4)">P0.7/AD7/UDCD</text>
<text x="130" y="74.6" transform="rotate(-90 130 74.6)">P5.4/ALE/XB</text>
<text x="131.1" y="74.9" transform="rotate(-90 131.1 74.9)">P5.5/!A15/XA</text>
<text x="133.5" y="75.8" transform="rotate(-90 133.5 75.8)">P2.6/RXD1/A14</text>
<text x="168.5" y="72.9">27</text>
<text x="168.5" y="74.1">29</text>
<text x="168.5" y="75.4">31</text>
<text x="172" y="72.9">28</text>
<text x="172" y="74.1">30</text>
<text x="172" y="75.4">32</text>
<text x="214" y="74.9" transform="rotate(-90 214 74.9)">1</text>
<text x="54.7" y="80.7">3</text>
<text x="54.7" y="81.9">4</text>
<text x="54.7" y="83.1">5</text>
<text x="54.7" y="78.3">1</text>
<text x="54.7" y="79.5">2</text>
<text x="57.7" y="81.3">P1.5/AIN5/MOSI</text>
<text x="57.7" y="82.5">P1.6/AIN6/MISO</text>
<text x="57.7" y="83.7">P1.7/AIN7/SCK</text>
<text x="57.7" y="78.9">P1.2/AIN2/PWM3/CAP3</text>
<text x="57.7" y="80.1">P1.4/AIN4/SCS</text>
<text x="77" y="83.7">P0.3/TXD_</text>
<text x="77" y="82.5">P0.2/RXD_</text>
<text x="77.3" y="81.3">GND/VSS</text>
<text x="78.5" y="78.9">VDD33</text>
<text x="79.2" y="80.1">VIN5</text>
<text x="83.7" y="80.7">18</text>
<text x="83.7" y="83.1">16</text>
<text x="83.7" y="81.9">17</text>
<text x="83.7" y="79.5">19</text>
<text x="83.7" y="78.3">20</text>
<text x="109.1" y="78.3">34</text>
<text x="109.1" y="79.5">35</text>
<text x="109.1" y="80.7">36</text>
<text x="109.1" y="81.9">37</text>
<text x="109.1" y="83.1">38</text>
<text x="112.5" y="78.9">P0.3/AD3/TXD_</text>
<text x="112.5" y="80.1">P0.2/AD2/RXD_</text>
<text x="112.5" y="81.3">P0.1/AD1/URTS</text>
<text x="112.5" y="82.5">P0.0/AD0/UDTR</text>
<text x="112.5" y="83.7">VIN5</text>
<text x="132.3" y="78.2" transform="rotate(-90 132.3 78.2)">P2.7/TXD1/DA7/A15</text>
<text x="138" y="78.9">P2.4/PWM1/A12</text>
<text x="141" y="81.3">P2.2/A10</text>
<text x="141" y="80.1">P2.3/A11</text>
<text x="141.3" y="83.7">P2.0/A8</text>
<text x="141.3" y="82.5">P2.1/A9</text>
<text x="146.9" y="83.1">18</text>
<text x="146.9" y="81.9">19</text>
<text x="146.9" y="80.7">20</text>
<text x="146.9" y="79.5">21</text>
<text x="146.9" y="78.3">22</text>
<text x="54.2" y="89.1">10</text>
<text x="54.7" y="84.2">6</text>
<text x="54.7" y="85.5">7</text>
<text x="54.7" y="86.7">8</text>
<text x="54.7" y="87.9">9</text>
<text x="57.7" y="84.9">P5.7/RST</text>
<text x="57.7" y="86.1">P3.2/LED0/INT0</text>
<text x="57.7" y="87.3">P3.3/LED1/INT1</text>
<text x="57.7" y="89.7">P4.6/XI/SCS_</text>
<text x="57.7" y="88.5">P3.4/LEDC/T0</text>
<text x="67.6" y="87.3">P2.5/TNOW/PWM2/T2EX_/CAP2_</text>
<text x="75.5" y="89.7">P4.7/XO/SCK_</text>
<text x="76.6" y="88.5">P2.4/PWM1</text>
<text x="77" y="86.1">P2.6/RXD1</text>
<text x="77" y="84.9">P2.7/TXD1</text>
<text x="83.7" y="89.1">11</text>
<text x="83.7" y="86.7">13</text>
<text x="83.7" y="85.5">14</text>
<text x="83.7" y="84.2">15</text>
<text x="83.7" y="87.9">12</text>
<text x="109.1" y="84.2">39</text>
<text x="109.1" y="85.5">40</text>
<text x="109.1" y="86.7">41</text>
<text x="109.1" y="87.9">42</text>
<text x="109.1" y="89.1">43</text>
<text x="112.5" y="84.9">VDD33</text>
<text x="112.5" y="86.1">P1.0/AIN0/T2/CAP1</text>
<text x="112.5" y="87.3">P1.1/AIN1/T2EX/CAP2</text>
<text x="112.5" y="88.5">P1.2/AIN2/PWM3/CAP3</text>
<text x="112.5" y="89.7">P1.3/AIN3</text>
<text x="134.7" y="86.5" transform="rotate(-90 134.7 86.5)">P2.5/TNOW/PWM2/A13/T2EX_/CAP2_</text>
<text x="135.8" y="84.9">P4.0/LED2/A0/RXD1_</text>
<text x="138.7" y="87.3">P4.7/XO/SCK_</text>
<text x="139" y="88.5">P4.6/XI/SCS_</text>
<text x="140.5" y="86.1">GND/VSS</text>
<text x="141.2" y="89.7">P3.7/RD</text>
<text x="146.9" y="89.1">13</text>
<text x="146.9" y="87.9">14</text>
<text x="146.9" y="86.7">15</text>
<text x="146.9" y="85.5">16</text>
<text x="146.9" y="84.2">17</text>
<text x="167.3" y="86.1">1</text>
<text x="167.3" y="87.3">3</text>
<text x="167.3" y="88.5">5</text>
<text x="167.3" y="89.7">7</text>
<text x="171.4" y="86.1">2</text>
<text x="171.4" y="87.3">4</text>
<text x="171.4" y="88.5">6</text>
<text x="171.4" y="89.7">8</text>
<text x="218.5" y="89.7">1</text>
<text x="218.5" y="88.5">3</text>
<text x="218.5" y="87.3">5</text>
<text x="222.6" y="89.7">2</text>
<text x="222.6" y="88.5">4</text>
<text x="222.6" y="87.3">6</text>
<text x="109.1" y="90.3">44</text>
<text x="112.5" y="90.8">P1.4/AIN4/SCS</text>
<text x="141" y="90.8">P3.6/WR</text>
<text x="146.9" y="90.3">12</text>
<text x="167.3" y="90.8">9</text>
<text x="167.3" y="92">11</text>
<text x="167.3" y="93.2">13</text>
<text x="167.3" y="94.4">15</text>
<text x="167.3" y="95.7">17</text>
<text x="170.9" y="90.8">10</text>
<text x="170.9" y="92">12</text>
<text x="170.9" y="93.2">14</text>
<text x="170.9" y="94.4">16</text>
<text x="170.9" y="95.7">18</text>
<text x="122.9" y="100.6" transform="rotate(-90 122.9 100.6)">P1.5/AIN5/MOSI</text>
<text x="124" y="100.6" transform="rotate(-90 124 100.6)">P1.6/AIN6/MISO</text>
<text x="125.2" y="100.6" transform="rotate(-90 125.2 100.6)">P1.7/AIN7/SCK</text>
<text x="126.4" y="100.6" transform="rotate(-90 126.4 100.6)">P5.7/RST</text>
<text x="127.6" y="100.6" transform="rotate(-90 127.6 100.6)">P3.0/RXD</text>
<text x="128.8" y="100.6" transform="rotate(-90 128.8 100.6)">P4.4/LED3/TNOW_/TXD1_/A4</text>
<text x="130" y="100.6" transform="rotate(-90 130 100.6)">P3.1/TXD</text>
<text x="131.1" y="100.6" transform="rotate(-90 131.1 100.6)">P3.2/LED0/INT0</text>
<text x="132.3" y="100.6" transform="rotate(-90 132.3 100.6)">P3.3/LED1/!A15/INT1</text>
<text x="133.5" y="100.6" transform="rotate(-90 133.5 100.6)">P3.4/LEDC/XCS0/T0</text>
<text x="134.7" y="100.6" transform="rotate(-90 134.7 100.6)">P3.5/DA6/T1</text>
<text x="167.3" y="96.9">19</text>
<text x="167.3" y="98">21</text>
<text x="167.3" y="99.2">23</text>
<text x="167.3" y="100.4">25</text>
<text x="167.3" y="101.6">27</text>
<text x="170.9" y="96.9">20</text>
<text x="170.9" y="98">22</text>
<text x="170.9" y="99.2">24</text>
<text x="170.9" y="100.4">26</text>
<text x="170.9" y="101.6">28</text>
<text x="122.3" y="103.6" transform="rotate(-90 122.3 103.6)">1</text>
<text x="123.4" y="103.6" transform="rotate(-90 123.4 103.6)">2</text>
<text x="124.6" y="103.6" transform="rotate(-90 124.6 103.6)">3</text>
<text x="125.8" y="103.6" transform="rotate(-90 125.8 103.6)">4</text>
<text x="127" y="103.6" transform="rotate(-90 127 103.6)">5</text>
<text x="128.2" y="103.6" transform="rotate(-90 128.2 103.6)">6</text>
<text x="129.4" y="103.6" transform="rotate(-90 129.4 103.6)">7</text>
<text x="130.6" y="103.6" transform="rotate(-90 130.6 103.6)">8</text>
<text x="131.7" y="103.6" transform="rotate(-90 131.7 103.6)">9</text>
<text x="132.9" y="104.1" transform="rotate(-90 132.9 104.1)">10</text>
<text x="134.1" y="104.1" transform="rotate(-90 134.1 104.1)">11</text>
<text x="167.3" y="102.8">29</text>
<text x="167.3" y="104">31</text>
<text x="170.9" y="102.8">30</text>
<text x="170.9" y="104">32</text>
<text x="215.7" y="167.1" transform="rotate(-90 215.7 167.1)">4</text>
<text x="216.9" y="167.1" transform="rotate(-90 216.9 167.1)">3</text>
<text x="218.1" y="167.1" transform="rotate(-90 218.1 167.1)">2</text>
<text x="219.4" y="167.1" transform="rotate(-90 219.4 167.1)">1</text>
</g>
<g font-size="1.1" fill="#800000">
<text x="183.6" y="55.6">3V3</text>
<text x="164.2" y="63.9">P15</text>
<text x="164.2" y="62.7">P16</text>
<text x="176.1" y="65.2">P04</text>
<text x="176.1" y="63.9">P05</text>
<text x="176.1" y="62.7">P06</text>
<text x="176.1" y="61.6">P07</text>
<text x="164.2" y="69.9">P10</text>
<text x="164.2" y="68.7">P11</text>
<text x="164.2" y="67.6">P12</text>
<text x="164.2" y="66.4">P13</text>
<text x="164.2" y="71.1">P50</text>
<text x="176.1" y="69.9">P00</text>
<text x="176.1" y="68.7">P01</text>
<text x="176.1" y="67.6">P02</text>
<text x="176.1" y="66.4">P03</text>
<text x="202.7" y="66.4">+5V</text>
<text x="228.8" y="68.2">3V3</text>
<text x="164.2" y="72.3">P51</text>
<text x="176.1" y="73.5">RST</text>
<text x="200.5" y="87.3">VIN</text>
<text x="212.3" y="85.5">3V3</text>
<text x="227.8" y="85.5">VIN</text>
<text x="163" y="90.3">P40</text>
<text x="163" y="92.6">P46</text>
<text x="163" y="93.8">P47</text>
<text x="212.2" y="91.4">+5V</text>
<text x="163" y="98.6">P33</text>
<text x="163" y="99.8">P34</text>
<text x="174.9" y="97.5">P22</text>
<text x="174.9" y="98.6">P23</text>
<text x="174.9" y="99.8">P24</text>
<text x="174.9" y="101">P25</text>
<text x="163" y="103.4">P37</text>
<text x="174.9" y="102.2">P26</text>
<text x="174.9" y="103.4">P27</text>
<text x="221.6" y="106.4">+5V</text>
<text x="106.8" y="128.8" transform="rotate(-90 106.8 128.8)">P46</text>
<text x="116.2" y="128.8" transform="rotate(-90 116.2 128.8)">P47</text>
<text x="194.6" y="137.5">VDD33</text>
<text x="213" y="132.1">RST</text>
<text x="196.3" y="164.4">P46</text>
</g>
<g font-size="1.1" fill="#781915">
<text x="91.5" y="74.7">VDD33</text>
<text x="92.7" y="77.1">VIN</text>
<text x="176.1" y="74.7">VDD33</text>
<text x="51" y="78.3">P12</text>
<text x="51" y="79.5">P14</text>
<text x="51" y="80.7">P15</text>
<text x="51" y="81.9">P16</text>
<text x="51" y="83.1">P17</text>
<text x="86.8" y="81.9">P02</text>
<text x="86.8" y="83.1">P03</text>
<text x="98.6" y="83.1">VIN</text>
<text x="104.6" y="79.5">P02</text>
<text x="104.6" y="78.3">P03</text>
<text x="104.6" y="81.9">P00</text>
<text x="104.6" y="80.7">P01</text>
<text x="149.9" y="83.1">P20</text>
<text x="149.9" y="81.9">P21</text>
<text x="149.9" y="80.7">P22</text>
<text x="149.9" y="79.5">P23</text>
<text x="149.9" y="78.3">P24</text>
<text x="51" y="89.1">P46</text>
<text x="51" y="84.2">RST</text>
<text x="51" y="85.5">P32</text>
<text x="51" y="86.7">P33</text>
<text x="51" y="87.9">P34</text>
<text x="86.8" y="89.1">P47</text>
<text x="86.8" y="87.9">P24</text>
<text x="86.8" y="86.7">P25</text>
<text x="86.8" y="85.5">P26</text>
<text x="86.8" y="84.2">P27</text>
<text x="98.6" y="84.2">VDD33</text>
<text x="104.6" y="85.5">P10</text>
<text x="104.6" y="86.7">P11</text>
<text x="104.6" y="87.9">P12</text>
<text x="104.6" y="89.1">P13</text>
<text x="149.9" y="87.9">P46</text>
<text x="149.9" y="89.1">P37</text>
<text x="149.9" y="84.2">P40</text>
<text x="149.9" y="86.7">P47</text>
<text x="176.1" y="85.5">VBUS</text>
<text x="226.1" y="87.9">VDD33</text>
<text x="104.6" y="90.3">P14</text>
<text x="149.9" y="90.3">P36</text>
<text x="174.9" y="95.1">P20</text>
<text x="174.9" y="96.3">P21</text>
<text x="122.3" y="107.3" transform="rotate(-90 122.3 107.3)">P15</text>
<text x="123.4" y="107.3" transform="rotate(-90 123.4 107.3)">P16</text>
<text x="124.6" y="107.3" transform="rotate(-90 124.6 107.3)">P17</text>
<text x="125.8" y="107.3" transform="rotate(-90 125.8 107.3)">RST</text>
<text x="127" y="107.3" transform="rotate(-90 127 107.3)">P30</text>
<text x="128.2" y="107.3" transform="rotate(-90 128.2 107.3)">P44</text>
<text x="129.4" y="107.3" transform="rotate(-90 129.4 107.3)">P31</text>
<text x="130.6" y="107.3" transform="rotate(-90 130.6 107.3)">P32</text>
<text x="131.7" y="107.3" transform="rotate(-90 131.7 107.3)">P33</text>
<text x="132.9" y="107.3" transform="rotate(-90 132.9 107.3)">P34</text>
<text x="134.1" y="107.3" transform="rotate(-90 134.1 107.3)">P35</text>
<text x="202.4" y="105.8">VBUS</text>
<text x="112.9" y="153.6">P14</text>
<text x="112.9" y="159.6">P15</text>
<text x="205.9" y="159.6">P02</text>
<text x="226.1" y="159.6">P03</text>
<text x="77.8" y="163.7">VIN</text>
<text x="112.9" y="165.6">P16</text>
<text x="211.8" y="163.2">VBUS</text>
<text x="112.9" y="171.5">P17</text>
</g>
<g font-size=".9" fill="#f00">
<text x="228.5" y="74.7">无极性</text>
<text x="223.8" y="104.6">无极性</text>
</g>
</svg>
